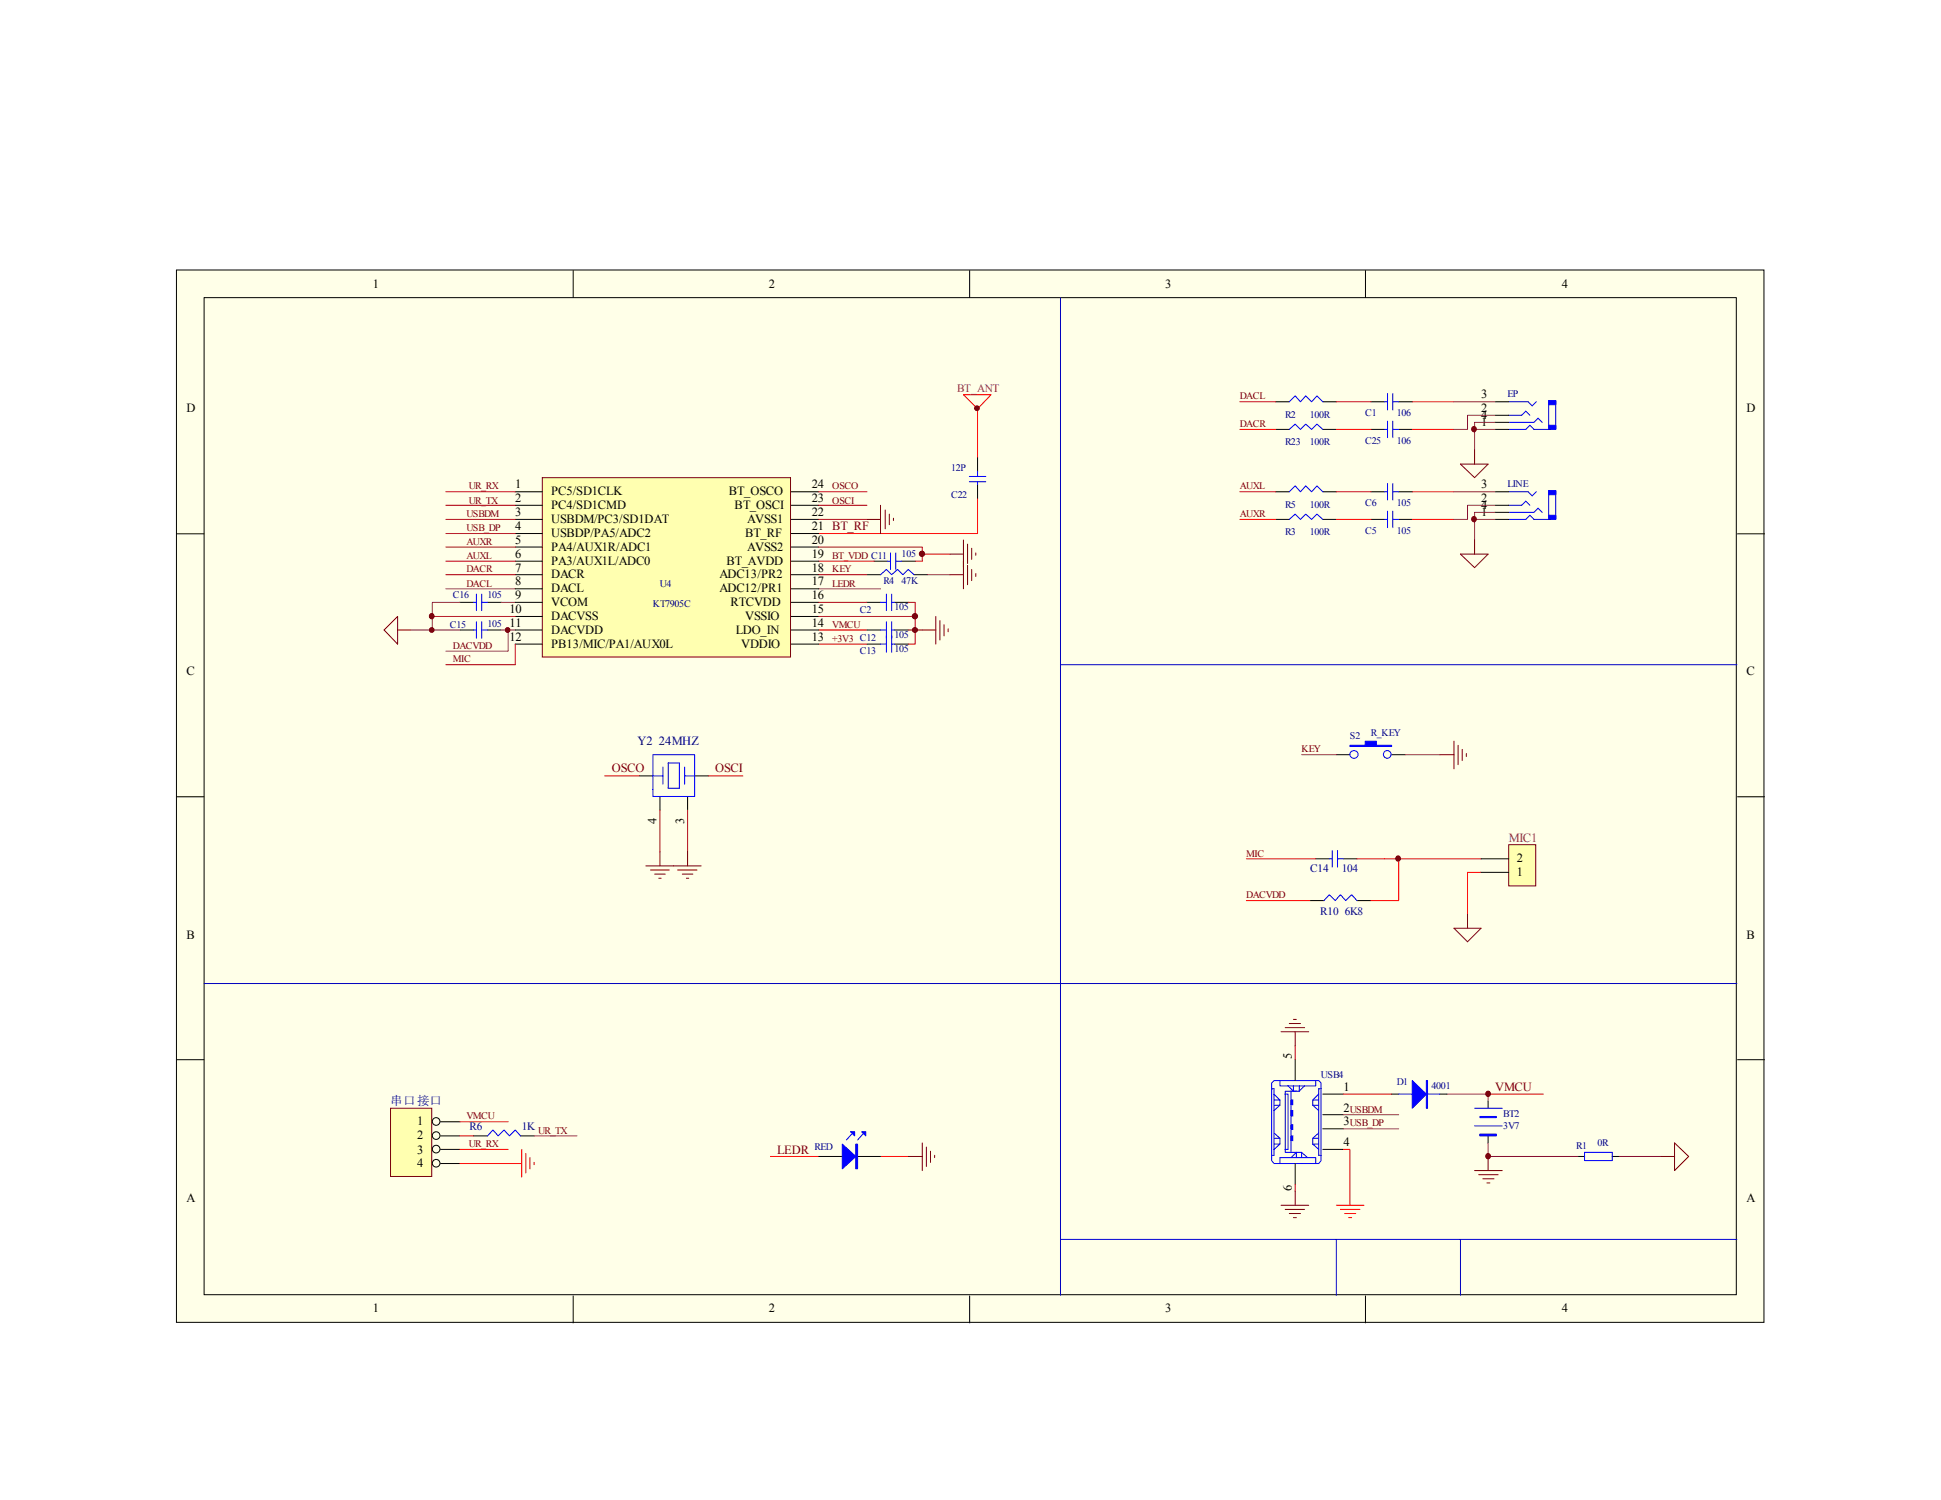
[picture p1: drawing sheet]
<svg xmlns="http://www.w3.org/2000/svg" width="279mm" height="216mm" viewBox="0 0 279 216" stroke-linecap="round" stroke-linejoin="round" font-family="sans-serif">
<path d="M25.4 38.9h228.5v151.4h-228.5z" fill="#ffffe8"/>
<g fill="none" stroke="#000" stroke-width=".14">
<path d="M25.4 38.9h228.5v151.4h-228.5zM82.5 38.9v4M139.6 38.9v4M196.6 38.9v4M29.4 42.8h220.5v143.6h-220.5zM25.4 76.8h4M250.1 76.8h3.9M66.2 90.7h2M66.2 86.7h2M70.2 90.7h1.9M70.2 86.7h1.9M25.4 114.7h4"/>
<path d="M250.1 114.7h3.9M25.4 152.5h4M214.2 158.5v1M250.1 152.5h3.9M214.2 163.5v1M82.5 186.5v4M139.6 186.5v4M196.6 186.5v4"/>
</g>
<g fill="none" stroke="#00f" stroke-width=".14">
<path d="M68.2 90.7h.4M68.2 86.7h.4M68.6 85.5v2.4M68.6 89.5v2.4M69.3 85.5v2.4M69.3 89.5v2.4M69.3 90.7h.9M69.3 86.7h.9M183 156.7h.4v9.6h-.4M183.4 155.5h6.4l.4 .4v11.1l-.4 .5h-6.4l-.4-.5v-11.1zM183.4 158.3h.8M183.4 159.1h.8"/>
<path d="M183.4 157.5l.8 .8M184.2 158.3v.8l-.8 .8M184.2 155.5v.8h5.2v-.8M185 157.5h.4v7.9h-.4zM185.4 156.3l.8 .8M185.8 157.1v8.8M186.2 156.3v.8M186.6 157.1h-1.6v.4M187 156.3v.8M187.8 156.3l-.8 .8h-.8M189 158.3h.8M189 159.1h.8"/>
<path d="M189 159.1l.8 .8M189.8 157.5l-.8 .8v.8M190.2 156.7h-.4v9.6h.4M212.3 159.5h3.9M183.4 163.8h.8M183.4 164.7h.8M183.4 163.1l.8 .7M184.2 163.8v.9l-.8 .7M184.2 167.5v-.9h5.2v.9M185 165.4v.5h1.6v.7M187.4 165.9h-.8l-.8 .7M187.4 165.9v.7"/>
<path d="M187.4 165.9l.8 .7M189 163.8h.8M189 164.7h.8M189 164.7l.8 .7M189.8 163.1l-.8 .7v.9M212.3 162.1h3.9"/>
</g>
<path d="M132.8 90.7h1.9M134.7 88.7v4M135.3 89.3v2.8M135.9 89.9v1.6M136.5 90.5v.4" fill="none" stroke="#800000" stroke-width=".14"/>
<path d="M87 111.7h5M101.9 111.7h5M192.4 173.5h3.9M193 174.1h2.7M193.5 174.7h1.7M194.1 175.3h.5M194.3 171.4v2.1" fill="none" stroke="#f00" stroke-width=".14"/>
<path d="M152.7 42.8v143.6M152.7 95.7h97.3M152.7 141.6h97.3" fill="none" stroke="#0000bf" stroke-width=".14"/>
<g fill="#00f" stroke="#00f" stroke-width=".14">
<path d="M213 160.7h2.4v.2h-2.4z" fill-rule="evenodd"/>
<path d="M213 163.2h2.4v.3h-2.4z" fill-rule="evenodd"/>
</g>
<path d="M185.9 163.6h.2v.6h-.2z" fill="#00f"/>
<path d="M185.8 163.5h.3v.7h-.3z" fill="none" stroke="#00f" stroke-width=".14"/>
<path d="M185.9 162h.2v.6h-.2z" fill="#00f"/>
<path d="M185.8 161.9h.3v.7h-.3z" fill="none" stroke="#00f" stroke-width=".14"/>
<path d="M185.9 159.9h.2v.7h-.2z" fill="#00f"/>
<path d="M185.8 159.9h.3v.7h-.3z" fill="none" stroke="#00f" stroke-width=".14"/>
<path d="M185.9 158.4h.2v.6h-.2z" fill="#00f"/>
<g fill="none" stroke="#00f" stroke-width=".14">
<path d="M219 59.8l.6-.6 .6 .6M220 57.8l.6 .6 .5-.6M222.9 57.7v3.9M223.9 57.7v4.1M128.2 79.6v2.4M128.9 79.6v2.4M139.5 69.3h2.4M139.5 68.6h2.4M140.7 67.8v.8M140.7 69.3v.5M185.6 61.8l.8-.8 .8 .8 .8-.8 .8 .8 .8-.8 .8 .8M185.6 74.8l.8-.8 .8 .8 .8-.8 .8 .8 .8-.8 .8 .8"/>
<path d="M185.6 70.8l.8-.9 .8 .9 .8-.9 .8 .9 .8-.9 .8 .9M199.3 61.8h.4M199.3 74.8h.4M199.3 70.8h.4M199.7 60.6v2.4M199.7 69.6v2.4M199.7 73.6v2.3M200.5 61.8h.8M200.5 60.6v2.4M200.5 69.6v2.4M200.5 73.6v2.3M200.5 74.8h.8"/>
<path d="M200.5 70.8h.8M217.2 61.8h2.4l.6-.6 .6 .6M217.2 60.8h3.6l.6-.6 .6 .6M217.2 74.8h2.4l.6-.6 .6 .6M217.2 73.7h3.6l.6-.5 .6 .5M219 72.7l.6-.6 .6 .6M220 70.8l.6 .6 .5-.6M222.9 70.6v4M223.9 70.6v4.2M126.7 82.7l.9-.7 .8 .7 .8-.7 .8 .7 .7-.7 .9 .7M126.7 92.7h.9M127.6 91.5v2.4"/>
<path d="M127.8 80.8h.4M128.4 91.5v2.4M128.4 92.7h.4M128.9 80.8h.9M185.8 158.3h.3v.7h-.3zM122.6 163.2l-.8 .9M124.2 163.2l-.8 .9M228.1 165.9h4v1.1h-4z"/>
<circle cx="194.9" cy="108.6" r=".57"/>
<circle cx="199.7" cy="108.6" r=".55"/>
</g>
<g fill="none" stroke="#000" stroke-width=".14">
<path d="M215.2 59.8h2M215.2 57.8h2M140.7 65.8v2M140.7 69.8v2M183.6 61.8h2M183.6 74.8h2M183.6 70.8h2M190.4 61.8h2M190.4 74.8h2M190.4 70.8h2M197.4 61.8h1.9M197.4 74.8h1.9"/>
<path d="M197.4 70.8h1.9M201.3 61.8h2M201.3 74.8h2M201.3 70.8h2M215.2 61.8h2M215.2 60.8h2M215.2 74.8h2M215.2 73.7h2M215.2 72.7h2M215.2 70.8h2M124.8 92.7h1.9M124.8 82.7h1.9"/>
<path d="M125.8 80.8h2M128.8 92.7h1.9M129.8 80.8h1.9M131.6 82.7h1.9M192.4 108.6h1.9M200.3 108.6h2M186.4 152.5v3M190.4 157.5h3M117.9 166.5h3.9M122.9 166.5h3.8M186.4 167.5v2.9M190.4 160.4h3"/>
<path d="M190.4 162.5h3M190.4 165.4h3M227.2 166.5h.9M232.1 166.5h1"/>
</g>
<path d="M178.5 70.8h5.1M192.4 70.8h5M186.4 150.5v2M186.4 170.4v1" fill="none" stroke="#bf0000" stroke-width=".14"/>
<g fill="none" stroke="#800000" stroke-width=".14">
<path d="M124.8 74.8h1.9M126.7 72.7v4.1M127.4 73.4v2.7M128 74v1.5M128.6 74.6v.3M136.7 79.8h2M138.7 77.7v4M139.3 78.3v2.8M139.9 78.9v1.6M140.5 79.6v.3M210.2 79.8h4l-1.9 1.9zM210.2 66.8h4l-1.9 1.9z"/>
<path d="M212.3 64.8v2M212.3 77.7v2.1M55.3 90.7l1.9-2v4zM57.2 90.7h2M207.3 108.6h2M209.3 106.7v4M209.9 107.3v2.8M210.5 107.9v1.6M211.1 108.5v.4M184.4 148.5h4M185 147.9h2.8M185.6 147.3h1.6"/>
<path d="M186.2 146.7h.4M186.4 148.5v2M130.7 166.5h2.1M132.8 164.5v4M133.3 165.1v2.8M133.9 165.7v1.6M134.5 166.3v.3M184.4 173.5h4M185 174.1h2.8M185.6 174.7h1.6M186.2 175.3h.4M186.4 171.4v2.1"/>
<path d="M212.3 168.5h3.9M212.9 169.1h2.7M213.4 169.7h1.7M214 170.3h.5M214.2 166.5v2M239.1 166.5h1.9M241 164.5l2.1 2-2.1 2z"/>
</g>
<g fill="none" stroke="#f00" stroke-width=".14">
<path d="M140.7 58.8l2-2h-4l2 2v7M203.3 57.8h6M140.7 71.8v5h-22.8M178.5 61.8h5.1M178.5 74.8h5.1M192.4 61.8h5M192.4 74.8h5M203.3 61.8h6M203.3 74.8h6M203.3 70.8h6M117.9 92.7h6.9M117.9 90.7h6.9"/>
<path d="M117.9 80.8h7.9M131.7 80.8h1.1M193.4 157.5h6.9M110.9 166.5h7M126.7 166.5h4M193.4 165.4h.9v6"/>
</g>
<path d="M217.2 59.8h1.8M217.2 57.8h2.8M217.2 72.7h1.8M217.2 70.8h2.8M220.8 61.8h2.4M220.8 74.8h2.4M29.4 141.6h123.3M152.7 178.4h97.3M192.4 178.4v8M210.2 178.4v8" fill="none" stroke="#0000bf" stroke-width=".14"/>
<g fill="#00f" stroke="#00f" stroke-width=".14">
<path d="M121.2 164.7l2 1.8-2 1.7z"/>
<path d="M124 162.9h.6v.6z"/>
<path d="M122.4 162.9h.6v.6z"/>
<path d="M222.9 61.2h1v.6h-1z" fill-rule="evenodd"/>
<path d="M222.9 57.7h1v.6h-1z" fill-rule="evenodd"/>
<path d="M222.9 74.2h1v.6h-1z" fill-rule="evenodd"/>
<path d="M222.9 70.6h1v.6h-1z" fill-rule="evenodd"/>
<path d="M194.3 107.3h2.2v-.6h1.6v.6h2.2v.1h-6z" fill-rule="evenodd"/>
<path d="M123.2 164.7h.2v3.5h-.2z" fill-rule="evenodd"/>
</g>
<g fill="none" stroke="#800080" stroke-width=".14">
<path d="M209.3 57.8h5.9M215.2 59.8h-4v2h-1.9M209.3 70.8h5.9M212.3 61.8h2.9M212.3 74.8h2.9M215.2 60.8h-2.9v4M215.2 72.7h-4v2.1h-1.9M215.2 73.7h-2.9v4M59.2 90.7h3M64.2 84.8h10M66.2 86.7h-4v4h4M72.1 90.7h2.1"/>
<path d="M72.1 86.7h2.1M117.9 84.8h8.8M187.4 108.6h5M202.3 108.6h5M208.3 157.5h5.9v1M214.2 164.5v2h13M233.1 166.5h6"/>
</g>
<circle cx="214.2" cy="166.4" r=".36" fill="#800000" stroke="#800000" stroke-width=".14"/>
<path d="M78.1 68.8h35.7v25.8h-35.7z" fill="#ffffb0"/>
<path d="M78.1 68.7h35.7v25.9h-35.7z" fill="none" stroke="#800000" stroke-width=".14"/>
<g fill="none" stroke="#000" stroke-width=".14">
<path d="M183.6 57.8h2M190.4 57.8h2M197.4 57.8h1.9M201.3 57.8h2M74.2 70.8h3.9M74.2 72.7h3.9M74.2 74.8h3.9M74.2 76.8h3.9M74.2 78.7h3.9M113.9 70.8h4M113.9 72.7h4M113.9 74.8h4"/>
<path d="M113.9 76.8h4M113.9 78.7h4M74.2 80.8h3.9M74.2 82.7h3.9M74.2 84.8h3.9M74.2 86.7h3.9M74.2 88.7h3.9M74.2 90.7h3.9M74.2 92.7h3.9M113.9 80.8h4M113.9 82.7h4M113.9 84.8h4"/>
<path d="M113.9 86.7h4M113.9 88.7h4M113.9 90.7h4M113.9 92.7h4M124.8 86.7h1.9M124.8 90.7h1.9M128.8 86.7h1.9M128.8 90.7h1.9"/>
</g>
<g fill="none" stroke="#bf0000" stroke-width=".14">
<path d="M178.5 57.8h5.1M192.4 57.8h5M64.2 70.8h10M64.2 72.7h10M64.2 74.8h10M64.2 78.7h10M64.2 76.8h10M117.9 78.7h14.9v2.1M117.9 70.8h6.9M117.9 72.7h6.9M117.9 74.8h6.9M132.8 79.8h3.9"/>
<path d="M62.2 88.7h12M64.2 82.7h10M64.2 80.8h10M74.2 92.7v3M117.9 88.7h13.8v4h-1M117.9 82.7h6.9M117.9 86.7h6.9M130.7 86.7h1v2M130.7 90.7h2.1M214.2 157.5h8"/>
</g>
<g fill="none" stroke="#00f" stroke-width=".14">
<path d="M185.6 57.8l.8-.8 .8 .8 .8-.8 .8 .8 .8-.8 .8 .8M199.3 57.8h.4M199.7 56.6v2.4M200.5 56.6v2.4M200.5 57.8h.8M126.7 90.7h.9M126.7 86.7h.9M127.6 85.5v2.4M127.6 89.5v2.4M128.4 85.5v2.4M128.4 89.5v2.4M128.4 90.7h.4"/>
<path d="M128.4 86.7h.4"/>
</g>
<path d="M56.3 159.6h5.8v9.7h-5.8z" fill="#ffffb0"/>
<path d="M93 124.6h7.9M93.6 125.2h2.8M94.2 125.8h1.6M94.8 126.4h.4M95 122.6v2M97.5 125.2h2.8M98.2 125.8h1.5M98.8 126.4h.3M99 122.6v2M209.3 133.6h3.9l-2 2zM211.2 131.6v2M56.2 159.5h5.9v9.8h-5.9z" fill="none" stroke="#800000" stroke-width=".14"/>
<g fill="none" stroke="#000" stroke-width=".14">
<path d="M92 111.7h2M95 114.6v2M99 114.6v2M100 111.7h1.9M188.6 129.6h2M189.4 123.6h1.9M193.4 123.6h1.9M195.3 129.6h2.1M63.4 161.5h2.8M63.4 163.5h2.8M63.4 165.4h2.8M63.4 167.5h2.8"/>
<circle cx="62.8" cy="165.4" r=".55"/>
<circle cx="62.8" cy="161.4" r=".55"/>
<circle cx="62.8" cy="163.4" r=".55"/>
<circle cx="62.8" cy="167.4" r=".55"/>
</g>
<g fill="none" stroke="#f00" stroke-width=".14">
<path d="M179.4 123.6h10M179.4 129.6h9.2M195.3 123.6h17.9M201.3 123.6v6h-3.9M213.2 125.6h-2v6M66.2 167.5h8.9M66.2 165.4h7M66.2 163.5h2M66.2 161.5h7M75.1 165.4v4M75.7 166v2.8M76.3 166.6v1.6"/>
<path d="M76.9 167.3v.3"/>
</g>
<g fill="#800000" stroke="#800000" stroke-width=".14">
<circle cx="140.6" cy="58.8" r=".34"/>
<circle cx="62.1" cy="90.7" r=".34"/>
<circle cx="62.1" cy="88.7" r=".36"/>
<circle cx="131.7" cy="88.7" r=".38"/>
<circle cx="131.7" cy="90.7" r=".36"/>
<circle cx="132.7" cy="79.7" r=".38"/>
<circle cx="212.2" cy="61.8" r=".36"/>
<circle cx="212.2" cy="74.7" r=".36"/>
</g>
<path d="M94 108.6h6v6h-6zM94 111.7h1.4M95.4 110.4v2.5M96.2 109.8h1.6v3.7h-1.6zM98.6 110.4v2.5M98.6 111.7h1.4M190.6 129.6l.7-.8 .9 .8 .8-.8 .7 .8 .9-.8 .7 .8M191.3 123.6h.5M191.8 122.4v2.4M192.5 122.4v2.4M192.5 123.6h.9" fill="none" stroke="#00f" stroke-width=".14"/>
<path d="M64.2 95.7h10M95 116.6v6M99 116.6v6" fill="none" stroke="#bf0000" stroke-width=".14"/>
<path d="M217.3 121.7h3.8v5.8h-3.8z" fill="#ffffb0"/>
<path d="M136.7 82.7h2M138.7 80.8v4M139.3 81.4v2.8M139.9 82v1.6M140.5 82.5v.5M217.2 121.6h3.9v5.9h-3.9z" fill="none" stroke="#800000" stroke-width=".14"/>
<path d="M213.2 125.6h4M213.2 123.6h4M200.3 157.5h1M207.3 157.5h1M68.2 163.5h2M74.9 163.5h2" fill="none" stroke="#000" stroke-width=".14"/>
<g fill="#800000" stroke="#800000" stroke-width=".14">
<circle cx="201.2" cy="123.6" r=".36"/>
<circle cx="73.1" cy="90.7" r=".34"/>
<circle cx="214.2" cy="157.4" r=".36"/>
</g>
<path d="M73.2 90.7v3h-9M133.5 82.7h3.2M76.9 163.5h6.2M193.4 160.4h7.9M193.4 162.5h7.9" fill="none" stroke="#800080" stroke-width=".14"/>
<path d="M201.3 157.5h6M70.2 163.5l.8-.9 .7 .9 .9-.9 .7 .9 .9-.9 .7 .9" fill="none" stroke="#00f" stroke-width=".14"/>
<g fill="#00f" stroke="#00f" stroke-width=".14">
<path d="M203.3 155.5l2 2-2 2z"/>
<path d="M205.3 155.5h.2v4h-.2z" fill-rule="evenodd"/>
</g>
<g font-size="1.8">
<text x="53.7" y="41.4">1</text>
<text x="110.7" y="41.4">2</text>
<text x="167.7" y="41.4">3</text>
<text x="224.8" y="41.4">4</text>
<text x="26.8" y="59.3">D</text>
<text x="213.2" y="59.3">2</text>
<text x="213.2" y="57.3">3</text>
<text x="251.4" y="59.3">D</text>
<text x="213.2" y="61.3">1</text>
<text x="213.2" y="60.4">4</text>
<text x="74.2" y="70.3">1</text>
<text x="79.3" y="71.3">PC5/SD1CLK</text>
<text x="104.9" y="71.3">BT_OSCO</text>
<text x="116.8" y="70.3">24</text>
<text x="213.2" y="70.3">3</text>
<text x="74.2" y="72.3">2</text>
<text x="74.2" y="74.2">3</text>
<text x="74.2" y="76.3">4</text>
<text x="79.3" y="73.3">PC4/SD1CMD</text>
<text x="79.3" y="75.3">USBDM/PC3/SD1DAT</text>
<text x="79.3" y="77.3">USBDP/PA5/ADC2</text>
<text x="105.8" y="73.3">BT_OSCI</text>
<text x="107.3" y="77.3">BT_RF</text>
<text x="107.5" y="75.3">AVSS1</text>
<text x="116.8" y="72.3">23</text>
<text x="116.8" y="76.3">21 BT_RF</text>
<text x="116.8" y="74.2">22</text>
<text x="213.2" y="74.2">1</text>
<text x="213.2" y="73.3">4</text>
<text x="213.2" y="72.3">2</text>
<text x="74.2" y="78.3">5</text>
<text x="74.2" y="80.3">6</text>
<text x="74.2" y="82.3">7</text>
<text x="79.3" y="79.2">PA4/AUX1R/ADC1</text>
<text x="79.3" y="81.3">PA3/AUX1L/ADC0</text>
<text x="79.3" y="83.2">DACR</text>
<text x="103.6" y="83.2">ADC13/PR2</text>
<text x="104.6" y="81.3">BT_AVDD</text>
<text x="107.5" y="79.2">AVSS2</text>
<text x="116.8" y="82.3">18</text>
<text x="116.8" y="80.3">19</text>
<text x="116.8" y="78.3">20</text>
<text x="73.3" y="88.2">10</text>
<text x="74.2" y="84.2">8</text>
<text x="74.2" y="86.3">9</text>
<text x="79.3" y="85.3">DACL</text>
<text x="79.3" y="87.3">VCOM</text>
<text x="79.3" y="89.2">DACVSS</text>
<text x="103.6" y="85.3">ADC12/PR1</text>
<text x="105.2" y="87.3">RTCVDD</text>
<text x="107.3" y="89.2">VSSIO</text>
<text x="116.8" y="84.2">17</text>
<text x="116.8" y="88.2">15</text>
<text x="116.8" y="86.3">16</text>
<text x="73.3" y="90.3">11</text>
<text x="73.3" y="92.2">12</text>
<text x="79.3" y="91.3">DACVDD</text>
<text x="79.3" y="93.2">PB13/MIC/PA1/AUX0L</text>
<text x="105.9" y="91.3">LDO_IN</text>
<text x="106.7" y="93.2">VDDIO</text>
<text x="116.8" y="92.2">13</text>
<text x="116.8" y="90.3">14</text>
<text x="26.8" y="97.2">C</text>
<text x="251.4" y="97.2">C</text>
<text x="94.5" y="118.6" transform="rotate(-90 94.5 118.6)">4</text>
<text x="98.5" y="118.6" transform="rotate(-90 98.5 118.6)">3</text>
<text x="218.4" y="124.1">2</text>
<text x="218.4" y="126.1">1</text>
<text x="26.8" y="135.1">B</text>
<text x="251.4" y="135.1">B</text>
<text x="185.9" y="152.5" transform="rotate(-90 185.9 152.5)">5</text>
<text x="60" y="162">1</text>
<text x="193.4" y="157.1">1</text>
<text x="193.4" y="160">2</text>
<text x="193.4" y="162">3</text>
<text x="60" y="164">2</text>
<text x="60" y="166">3</text>
<text x="60" y="168">4</text>
<text x="193.4" y="165">4</text>
<text x="26.8" y="173">A</text>
<text x="185.9" y="171.4" transform="rotate(-90 185.9 171.4)">6</text>
<text x="251.4" y="173">A</text>
<text x="53.7" y="188.9">1</text>
<text x="110.7" y="188.9">2</text>
<text x="167.7" y="188.9">3</text>
<text x="224.8" y="188.9">4</text>
</g>
<g font-size="1.8" fill="#000080">
<text x="91.8" y="107.2">Y2 24MHZ</text>
<text x="56.2" y="159">串口接口</text>
</g>
<g font-size="1.8" fill="#800000">
<text x="88.1" y="111.2">OSCO</text>
<text x="103" y="111.2">OSCI</text>
<text x="215.2" y="157.1">VMCU</text>
<text x="111.8" y="166">LEDR</text>
</g>
<text font-size="1.8" fill="#800080" x="217.2" y="121.2">MIC1</text>
<text font-size="1.6" fill="#800080" x="137.8" y="56.4">BT_ANT</text>
<g font-size="1.6" fill="#000080">
<text x="188.6" y="125.6">C14</text>
<text x="193.1" y="125.6">104</text>
<text x="190" y="131.7">R10 6K8</text>
<text x="67.6" y="162.6">R6</text>
<text x="75.1" y="162.6">1K</text>
</g>
<g font-size="1.4" fill="#800000">
<text x="178.5" y="57.5">DACL</text>
<text x="178.5" y="61.5">DACR</text>
<text x="67.5" y="70.5">UR_RX</text>
<text x="119.8" y="70.5">OSCO</text>
<text x="178.5" y="70.5">AUXL</text>
<text x="67.1" y="76.5">USB_DP</text>
<text x="67.1" y="74.4">USBDM</text>
<text x="67.5" y="72.5">UR_TX</text>
<text x="119.8" y="72.5">OSCI</text>
<text x="178.5" y="74.4">AUXR</text>
<text x="67.1" y="82.4">DACR</text>
<text x="67.1" y="80.4">AUXL</text>
<text x="67.1" y="78.4">AUXR</text>
<text x="119.8" y="80.4">BT_VDD C11</text>
<text x="119.8" y="82.4">KEY</text>
<text x="67.1" y="84.4">DACL</text>
<text x="119.8" y="84.4">LEDR</text>
<text x="65.2" y="95.3">MIC</text>
<text x="65.2" y="93.4">DACVDD</text>
<text x="119.8" y="92.4">+3V3 C12</text>
<text x="119.8" y="90.4">VMCU</text>
<text x="187.4" y="108.3">KEY</text>
<text x="179.4" y="123.3">MIC</text>
<text x="179.4" y="129.3">DACVDD</text>
<text x="67.1" y="161.1">VMCU</text>
<text x="194.3" y="160.2">USBDM</text>
<text x="67.5" y="165.1">UR_RX</text>
<text x="77.5" y="163.2">UR_TX</text>
<text x="194.3" y="162.1">USB_DP</text>
</g>
<g font-size="1.4" fill="#000080">
<text x="196.5" y="59.9">C1</text>
<text x="201.1" y="59.9">106</text>
<text x="217" y="57.1">EP</text>
<text x="185" y="64.1">R23</text>
<text x="185" y="60.1">R2</text>
<text x="188.5" y="60.1">100R</text>
<text x="188.5" y="64.1">100R</text>
<text x="196.5" y="63.8">C25</text>
<text x="201.1" y="63.8">106</text>
<text x="136.9" y="71.6">C22</text>
<text x="136.9" y="67.8">12P</text>
<text x="217" y="70">LINE</text>
<text x="185" y="77.1">R3</text>
<text x="185" y="73.1">R5</text>
<text x="188.5" y="77.1">100R</text>
<text x="188.5" y="73.1">100R</text>
<text x="196.5" y="76.8">C5</text>
<text x="196.5" y="72.8">C6</text>
<text x="201.1" y="76.8">105</text>
<text x="201.1" y="72.8">105</text>
<text x="127.2" y="84">R4</text>
<text x="129.8" y="84">47K</text>
<text x="129.8" y="80.2">105</text>
<text x="65.2" y="86">C16</text>
<text x="70.2" y="86">105</text>
<text x="94" y="87.4">KT7905C</text>
<text x="95" y="84.4">U4</text>
<text x="123.8" y="88.2">C2</text>
<text x="128.8" y="87.8">105</text>
<text x="64.8" y="90.4">C15</text>
<text x="70.2" y="90.2">105</text>
<text x="123.8" y="94.2">C13</text>
<text x="128.8" y="93.8">105</text>
<text x="128.8" y="91.8">105</text>
<text x="194.3" y="106.3">S2</text>
<text x="197.3" y="105.9">R_KEY</text>
<text x="190.1" y="155.2">USB4</text>
<text x="201.1" y="156.2">D1</text>
<text x="206.1" y="156.8">4001</text>
<text x="216.4" y="160.8">BT2</text>
<text x="117.3" y="165.5">RED</text>
<text x="216.4" y="162.6">3V7</text>
<text x="226.9" y="165.4">R1</text>
<text x="229.9" y="164.9">0R</text>
</g>
</svg>
